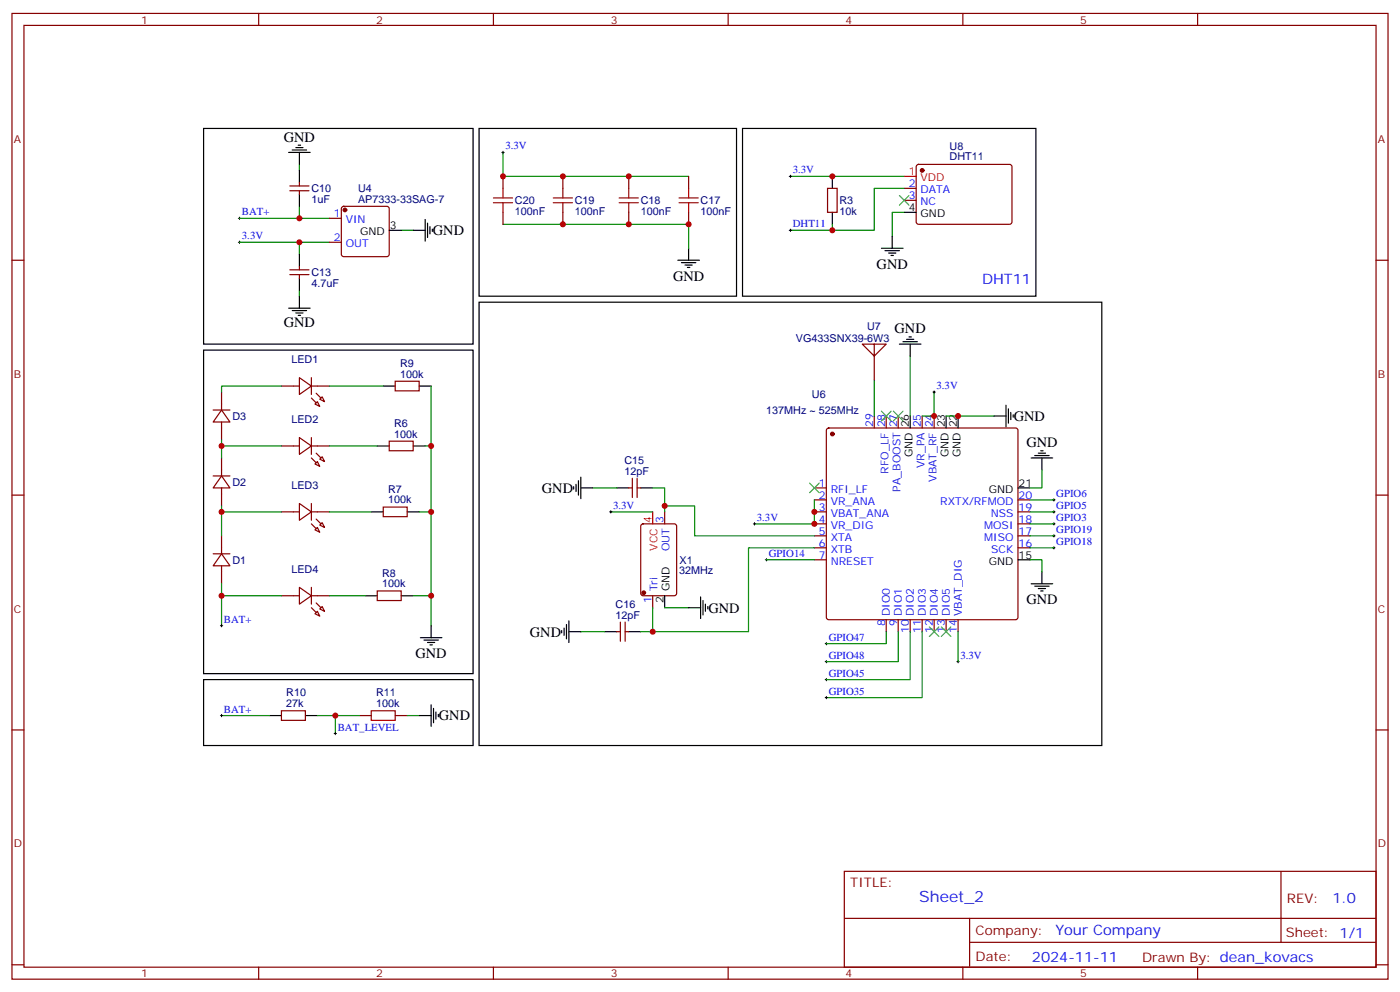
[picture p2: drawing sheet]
<svg xmlns="http://www.w3.org/2000/svg" width="412mm" height="292mm" viewBox="0 0 412 292" stroke-linecap="round" stroke-linejoin="round" font-family="sans-serif">
<g fill="none" stroke="#870000" stroke-width=".35">
<path d="M3.5 4h405.4v284.3h-405.4zM7.1 7.5h398.2v277.3h-398.2zM76.2 4v3.5M145.3 4v3.5M214.5 4v3.5M283.6 4v3.5M352.8 4v3.5M85.4 56.2h5.6M85.4 54.8h5.6M88.2 53.7v1.1M88.2 56.2v1M148.2 51.9v3.6"/>
<path d="M165.8 51.9v3.6M185.2 51.9v3.6M202.8 51.9v3.6M243.8 55.5h2.8v7h-2.8zM266.3 55.5h3.6M266.3 59h3.6M270.1 48.6l.5-.2 27.1 .1 .4 .6-.1 16.5-.6 .4h-27.1l-.4-.7v-16.2zM3.5 76.6h3.6M85.4 79.4h5.6M88.2 78.4v1M97 64.3h3.5M97 71.3h3.5"/>
<path d="M100.8 61l.4-.3h12.7l.5 .3 .3 .5v13.4l-.3 .5-.5 .2h-12.7l-.5-.3-.2-.4v-13.4zM148.2 62.5v3.5M165.8 62.5v3.5M185.2 62.5v3.5M202.8 62.5v3.5M405.3 76.6h3.6M85.4 80.9h5.6M88.2 80.9v1M65.3 115.4v5.3M82.9 113.7h5.3M88.2 111.2l3.5 2.5-3.5 2.4zM91.7 113.7h5.3"/>
<path d="M91.7 111.2v4.9M92.8 119l.7-.7 .7 1.4zM94.2 117.5l.7-.7 .7 1.5zM116.4 112.3h7.1v2.8h-7.1zM257.5 101.3v3.5l3.6-3.5h-7.1l3.5 3.5v7.1M62.8 120.7h4.9M65.3 120.7l2.4 3.5h-4.9zM65.3 124.2v5.3M65.3 134.8v5.3M82.9 131.3h5.3M88.2 128.8l3.5 2.5-3.5 2.5zM91.7 128.8v5"/>
<path d="M91.7 131.3h5.3M93.5 135.9l.7 1.4-1.4-.7zM94.2 135.2l.7-.7 .7 1.4zM114.7 129.9h7v2.8h-7zM243.7 126.2l.4-.2h55.1l.5 .2 .2 .5v55.1l-.3 .5-.4 .2h-55.1l-.5-.3-.2-.4v-55.1zM257.5 122.5v3.5M261.1 122.5v3.5M264.6 122.5v3.5M271.6 122.5v3.5M275.2 122.5v3.5M3.5 145.8h3.6M62.8 140.1h4.9"/>
<path d="M65.3 140.1l2.4 3.6h-4.9zM65.3 143.7v5.2M65.3 157.8v5.3M82.9 150.7h5.3M88.2 148.2l3.5 2.5-3.5 2.5zM91.7 148.2v5M91.7 150.7h5.3M92.8 156l.7-.7 .7 1.4zM94.2 154.6l.7-.7 .7 1.4zM112.9 149.3h7v2.8h-7zM185.2 143.7h1.1M186.3 140.8v5.7"/>
<path d="M187.7 143.7h1M187.7 140.8v5.7M189 154.4l.4-.2h9.2l.7 .5v20l-.4 .6-9.5 .1-.6-.5-.1-20zM195.8 150.7v3.5M239.9 150.7h3.5M239.9 143.7h3.5M239.9 147.2h3.5M239.9 154.2h3.5M239.9 157.8h3.5M299.9 150.7h3.5M299.9 147.2h3.5M299.9 154.2h3.5"/>
<path d="M299.9 157.8h3.5M405.3 145.8h3.6M62.8 163.1h4.9M65.3 163.1l2.4 3.5h-4.9zM65.3 166.6v5.3M82.9 175.4h5.3M88.2 172.9l3.5 2.5-3.5 2.5zM91.7 172.9v5M91.7 175.4h5.3M93.5 180l.7 1.4-1.4-.7zM94.2 179.3l.7-.7 .7 1.4zM111.1 174h7.1v2.8h-7.1z"/>
<path d="M192.3 175.4v3.5M239.9 161.3h3.5M239.9 164.8h3.5M299.9 161.3h3.5M181.7 186h1M182.7 183.2v5.6M184.1 183.2v5.6M184.1 186h1.1M261.1 182.5v3.5M264.6 182.5v3.5M268.1 182.5v3.5M271.6 182.5v3.5"/>
<path d="M275.2 182.5v3.5M278.7 182.5v3.5M282.2 182.5v3.5M3.5 214.9h3.6M82.9 209.3h7.1v2.8h-7.1zM105.8 210.7h3.6M116.4 210.7h3.5M405.3 214.9h3.6M248.7 256.5h156.6v28.3h-156.6zM377.3 256.6v20.8M248.7 270.4h156.5M285.6 277.4h119.6"/>
<path d="M285.6 270.4v14.1M3.5 284.1h3.6M76.2 284.8v3.5M145.3 284.8v3.5M214.5 284.8v3.5M283.6 284.8v3.5M352.8 284.8v3.5M405.3 284.1h3.6"/>
</g>
<g fill="none" stroke="#000" stroke-width=".35">
<path d="M60 37.8h79.3v63.5h-79.3zM141.1 37.8h75.9v49.4h-75.9zM218.7 37.8h86.5v49.4h-86.5zM85 44.9h6.4M86.1 44.2h4.2M87.1 43.5h2.2M87.8 42.8h.7M88.2 44.9v3.5M88.2 50.2v3.5M88.2 57.2v3.5M245.2 51.9v3.6M88.2 74.9v3.5"/>
<path d="M114.7 67.8h3.5M121.7 67.8h3.5M125.2 64.6v6.4M125.9 65.7v4.2M126.6 66.7v2.2M127.4 67.5v.7M199.7 76.6h6.3M200.7 77.3h4.3M201.8 78h2.1M202.5 78.7h.7M202.8 73.1v3.5M245.2 62.5v3.5"/>
<path d="M259.6 73.1h6.4M260.7 73.8h4.2M261.8 74.5h2.1M262.5 75.2h.7M262.8 69.6v3.5M266.3 62.5h3.6M85 90.7h6.4M86.1 91.4h4.2M87.1 92.1h2.2M87.8 92.9h.7M88.2 81.9v3.5M88.2 87.2v3.5"/>
<path d="M141.1 89h183.5v130.5h-183.5zM267.1 99.9h2.1M267.8 99.2h.7M60 103.1h79.3v95.2h-79.3zM112.9 113.7h3.5M123.5 113.7h3.5M264.9 101.3h6.4M266 100.6h4.2M268.1 101.3v3.5M296.3 119.3v6.4M111.1 131.3h3.6M121.7 131.3h3.5"/>
<path d="M268.1 122.5v3.5M278.7 122.5v3.5M282.2 122.5v3.5M292.8 122.5h3.5M297 120.4v4.2M297.7 121.4v2.1M298.4 122.1v.7M303.7 134.8h6.4M304.8 134.1h4.2M305.9 133.4h2.1M306.6 132.7h.7M306.9 134.8v3.6"/>
<path d="M109.4 150.7h3.5M119.9 150.7h3.6M169 143.3v.7M169.7 142.6v2.1M170.4 141.5v4.3M171.1 143.7h3.5M171.1 140.5v6.3M181.7 143.7h3.5M188.7 143.7h3.6M299.9 143.7h3.5M107.6 175.4h3.5M118.2 175.4h3.5"/>
<path d="M195.8 175.4v3.5M202.8 178.9h3.6M206.4 175.8v6.3M207.1 176.8v4.2M207.8 177.9v2.1M208.5 178.6v.7M299.9 164.8h3.5M303.7 171.9h6.4M304.8 172.6h4.2M305.9 173.3h2.1M306.6 174h.7M306.9 168.3v3.6"/>
<path d="M123.8 187.7h6.4M124.9 188.5h4.2M125.9 189.2h2.2M126.6 189.9h.8M127 184.2v3.5M165.5 185.6v.7M166.2 184.9v2.1M166.9 183.9v4.2M167.6 186h3.5M167.6 182.8v6.4M178.2 186h3.5M185.2 186h3.5"/>
<path d="M79.4 210.7h3.5M90 210.7h3.5M123.5 210.7h3.5M127 207.5v6.4M127.7 208.6v4.2M128.4 209.6v2.1M129.1 210.3v.7"/>
</g>
<g fill="none" stroke="#008700" stroke-width=".35">
<path d="M88.2 48.4v1.8M148.2 44.9v7h54.6M232.8 51.9h33.5M266.3 55.5h-8.8v12.3h-24.7M70.6 71.3h17.6M70.6 64.3h17.6M88.2 60.7v3.6h8.8M97 71.3h-8.8v3.6M118.2 67.8h3.5M148.2 66h54.6v7.1M245.2 66v1.8M266.3 62.5h-3.5v7.1"/>
<path d="M88.2 85.4v1.8M82.9 113.7h-17.6v1.7M97 113.7h15.9M127 113.7v70.5M257.5 111.9v10.6M268.1 104.8v17.7M275.2 115.4v7.1h-3.6M65.3 129.5v1.8M82.9 131.3h-17.6v3.5M97 131.3h14.1M125.2 131.3h1.8M278.7 122.5h14.1"/>
<path d="M306.9 138.4v5.3h-3.5M65.3 148.9v1.8h17.6M65.3 150.7v7.1M97 150.7h12.4M123.5 150.7h3.5M174.6 143.7h7.1M179.9 150.7h12.4M192.3 143.7h3.5v5.2M195.8 150.7v-1.8h8.8v8.9h35.3M239.9 147.2v7h-17.7M303.4 150.7h7M303.4 157.8h7"/>
<path d="M303.4 154.2h7M303.4 147.2h7M65.3 171.9v3.5h17.6M65.3 175.4v8.8M97 175.4h10.6M121.7 175.4h5.3M195.8 178.9h7M225.8 164.8h14.1M239.9 161.3h-19.4v24.7h-28.2v-7.1M303.4 164.8h3.5v3.5M303.4 161.3h7M171.1 186h7.1"/>
<path d="M188.7 186h3.6M261.1 186v3.5h-17.7M264.6 186v8.8h-21.2M268.1 186v14.1h-24.7M271.6 186v19.4h-28.2M282.2 186v8.8M65.3 210.7h14.1M93.5 210.7h12.3M98.8 210.7v5.3M119.9 210.7h3.6"/>
</g>
<g fill="none" stroke="#000" stroke-width=".29">
<path d="M147.8 44.9h.7M148.2 44.5v.7M232.5 51.9h.7M232.8 51.6v.7M70.2 71.3h.7M70.2 64.3h.7M70.6 63.9v.7M70.6 71v.7M232.5 67.8h.7M232.8 67.5v.7M274.8 115.4h.7M275.2 115.1v.7"/>
<path d="M179.6 150.7h.7M179.9 150.4v.7M221.9 154.2h.7M222.2 153.9v.7M310.1 154.2h.7M310.1 150.7h.7M310.1 157.8h.7M310.1 147.2h.7M310.4 146.8v.7M310.4 150.4v.7M310.4 153.9v.7M310.4 157.4v.7"/>
<path d="M225.4 164.8h.7M225.8 164.5v.7M310.1 161.3h.7M310.4 160.9v.7M64.9 184.2h.7M65.3 183.9v.7M243.1 194.8h.7M243.1 189.5h.7M243.4 189.2v.7M243.4 194.5v.7M243.4 199.7v.7M281.9 194.8h.7"/>
<path d="M282.2 194.5v.7M64.9 210.7h.7M65.3 210.3v.7M98.4 216h.7M98.8 215.6v.7M243.1 200.1h.7M243.1 205.4h.7M243.4 205v.7"/>
</g>
<g fill="#870000" stroke="#870000" stroke-width=".35">
<path d="M93.1 115.8l1.4 1.4z"/>
<path d="M91.7 117.2l1.4 1.4z"/>
<path d="M93.1 133.4l1.4 1.4z"/>
<path d="M91.7 134.8l1.4 1.4z"/>
<path d="M93.1 152.8l1.4 1.4z"/>
<path d="M91.7 154.2l1.4 1.4z"/>
<path d="M93.1 177.5l1.4 1.4z"/>
<path d="M91.7 178.9l1.4 1.4z"/>
<circle cx="101.6" cy="61.8" r=".53"/>
<circle cx="245.2" cy="127.8" r=".53"/>
<circle cx="189.6" cy="174.5" r=".53"/>
<circle cx="271.6" cy="50.2" r=".53"/>
</g>
<path d="M266.3 51.9h3.6M192.3 150.7v3.5" fill="none" stroke="#f00" stroke-width=".35"/>
<path d="M264.9 57.6l2.9 2.8M267.8 57.6l-2.9 2.8M259.6 121.1l2.9 2.8M262.5 121.1l-2.9 2.8M263.2 121.1l2.8 2.8M266 121.1l-2.8 2.8M238.5 142.2l2.8 2.9M241.3 142.2l-2.8 2.9M273.8 184.6l2.8 2.8M276.6 184.6l-2.8 2.8M277.3 184.6l2.8 2.8M280.1 184.6l-2.8 2.8" fill="none" stroke="#3c3" stroke-width=".35"/>
<g fill="none" stroke="#a10000" stroke-width=".35">
<path d="M145.3 59.7h5.7M145.3 58.3h5.7M148.2 55.5v2.8M148.2 59.7v2.8M163 59.7h5.6M163 58.3h5.6M165.8 55.5v2.8M165.8 59.7v2.8M182.4 59.7h5.6M182.4 58.3h5.6M185.2 55.5v2.8M185.2 59.7v2.8"/>
<path d="M200 59.7h5.7M200 58.3h5.7M202.8 55.5v2.8M202.8 59.7v2.8M109.4 209.3h7v2.8h-7z"/>
</g>
<g fill="#c00">
<circle cx="88.2" cy="71.3" r=".88"/>
<circle cx="88.2" cy="64.3" r=".88"/>
<circle cx="65.3" cy="131.3" r=".88"/>
<circle cx="65.3" cy="150.7" r=".88"/>
<circle cx="127" cy="175.4" r=".88"/>
<circle cx="127" cy="150.7" r=".88"/>
<circle cx="127" cy="131.3" r=".88"/>
<circle cx="65.3" cy="175.4" r=".88"/>
<circle cx="239.9" cy="150.7" r=".88"/>
<circle cx="239.9" cy="154.2" r=".88"/>
<circle cx="195.8" cy="148.9" r=".88"/>
<circle cx="192.3" cy="186" r=".88"/>
<circle cx="282.2" cy="122.5" r=".88"/>
<circle cx="275.2" cy="122.5" r=".88"/>
<circle cx="202.8" cy="66" r=".88"/>
<circle cx="185.2" cy="66" r=".88"/>
<circle cx="165.8" cy="66" r=".88"/>
<circle cx="185.2" cy="51.9" r=".88"/>
<circle cx="165.8" cy="51.9" r=".88"/>
<circle cx="148.2" cy="51.9" r=".88"/>
<circle cx="245.2" cy="51.9" r=".88"/>
<circle cx="245.2" cy="67.8" r=".88"/>
<circle cx="98.8" cy="210.7" r=".88"/>
</g>
<path d="M60 200.1h79.3v19.4h-79.3z" fill="none" stroke="#000" stroke-width=".35"/>
<text font-size="4.6" fill="#00f" x="270.8" y="265.6">Sheet_2</text>
<g font-size="4.2">
<text x="83.6" y="41.7">GND</text>
<text x="127.5" y="69.2">GND</text>
<text x="198.3" y="82.7">GND</text>
<text x="258.2" y="79.2">GND</text>
<text x="83.6" y="96.4">GND</text>
<text x="263.5" y="98.1">GND</text>
<text x="298.6" y="123.9">GND</text>
<text x="302.3" y="131.6">GND</text>
<text x="159.6" y="145.1">GND</text>
<text x="302.3" y="178">GND</text>
<text x="208.7" y="180.4">GND</text>
<text x="156.1" y="187.4">GND</text>
<text x="122.4" y="193.8">GND</text>
<text x="129.3" y="212.1">GND</text>
</g>
<g font-size="4.2" fill="#00f">
<text x="289.3" y="83.7">DHT11</text>
<text x="392.5" y="265.8">1.0</text>
<text x="310.9" y="275.4">Your Company</text>
<text x="304" y="283.2">2024-11-11</text>
</g>
<g font-size="3.9" fill="#800">
<text x="250.5" y="261.1">TITLE:</text>
<text x="379.1" y="265.8">REV:</text>
<text x="287.4" y="275.3">Company:</text>
<text x="378.7" y="275.9">Sheet: 1/1</text>
<text x="287.4" y="283">Date:</text>
<text x="336.4" y="283.1">Drawn By: dean_kovacs</text>
</g>
<g font-size="3.2" fill="#800">
<text x="41.6" y="6.9">1</text>
<text x="110.8" y="6.9">2</text>
<text x="179.9" y="6.9">3</text>
<text x="249.1" y="6.9">4</text>
<text x="318.2" y="6.9">5</text>
<text x="4.1" y="42.1">A</text>
<text x="405.9" y="42.1">A</text>
<text x="4.1" y="111.2">B</text>
<text x="405.9" y="111.2">B</text>
<text x="4.1" y="180.3">C</text>
<text x="405.9" y="180.3">C</text>
<text x="4.1" y="249.5">D</text>
<text x="405.9" y="249.5">D</text>
<text x="41.6" y="287.8">1</text>
<text x="110.8" y="287.8">2</text>
<text x="179.9" y="287.8">3</text>
<text x="249.1" y="287.8">4</text>
<text x="318.2" y="287.8">5</text>
</g>
<g font-size="3.2" fill="#00f">
<text x="148.9" y="44">3.3V</text>
<text x="233.5" y="51">3.3V</text>
<text x="267.7" y="55.1">2</text>
<text x="267.7" y="58.6">3</text>
<text x="271.2" y="56.9">DATA</text>
<text x="71.3" y="63.4">BAT+</text>
<text x="98.4" y="63.9">1</text>
<text x="101.8" y="65.7">VIN</text>
<text x="271.2" y="60.4">NC</text>
<text x="71.3" y="70.4">3.3V</text>
<text x="98.4" y="71">2</text>
<text x="233.5" y="66.9">DHT11</text>
<text x="101.8" y="72.7">OUT</text>
<text x="275.9" y="114.5">3.3V</text>
<text x="257.2" y="125.7" transform="rotate(-90 257.2 125.7)">29</text>
<text x="260.7" y="125.8" transform="rotate(-90 260.7 125.8)">28</text>
<text x="264.2" y="125.8" transform="rotate(-90 264.2 125.8)">27</text>
<text x="271.3" y="125.8" transform="rotate(-90 271.3 125.8)">25</text>
<text x="274.8" y="125.8" transform="rotate(-90 274.8 125.8)">24</text>
<text x="272.3" y="137.8" transform="rotate(-90 272.3 137.8)">VR_PA</text>
<text x="241.2" y="143.3">1</text>
<text x="261.8" y="139.4" transform="rotate(-90 261.8 139.4)">RFO_LF</text>
<text x="275.9" y="141.8" transform="rotate(-90 275.9 141.8)">VBAT_RF</text>
<text x="180.6" y="149.8">3.3V</text>
<text x="241.2" y="146.8">2</text>
<text x="244.7" y="145.1">RFI_LF</text>
<text x="244.7" y="148.6">VR_ANA</text>
<text x="265.3" y="144.7" transform="rotate(-90 265.3 144.7)">PA_BOOST</text>
<text x="277" y="148.6">RXTX/RFMOD</text>
<text x="300" y="146.8">20</text>
<text x="311.1" y="149.8">GPIO5</text>
<text x="311.1" y="146.3">GPIO6</text>
<text x="195.4" y="154.1" transform="rotate(-90 195.4 154.1)">3</text>
<text x="223" y="153.4">3.3V</text>
<text x="241.2" y="150.4">3</text>
<text x="241.2" y="153.9">4</text>
<text x="244.7" y="152.1">VBAT_ANA</text>
<text x="244.7" y="155.6">VR_DIG</text>
<text x="289.9" y="155.6">MOSI</text>
<text x="291.8" y="152.1">NSS</text>
<text x="300" y="153.9">18</text>
<text x="300" y="150.4">19</text>
<text x="311.1" y="153.4">GPIO3</text>
<text x="241.2" y="157.4">5</text>
<text x="241.2" y="160.9">6</text>
<text x="244.7" y="159.2">XTA</text>
<text x="289.9" y="159.2">MISO</text>
<text x="300" y="160.9">16</text>
<text x="300" y="157.4">17</text>
<text x="311.1" y="160.4">GPIO18</text>
<text x="311.1" y="156.9">GPIO19</text>
<text x="197.2" y="162.3" transform="rotate(-90 197.2 162.3)">OUT</text>
<text x="226.5" y="163.9">GPIO14</text>
<text x="241.2" y="164.5">7</text>
<text x="244.7" y="162.7">XTB</text>
<text x="244.7" y="166.2">NRESET</text>
<text x="292" y="162.7">SCK</text>
<text x="191.9" y="177.6" transform="rotate(-90 191.9 177.6)">1</text>
<text x="193.7" y="174.1" transform="rotate(-90 193.7 174.1)">Tri</text>
<text x="66" y="183.3">BAT+</text>
<text x="260.7" y="184.3" transform="rotate(-90 260.7 184.3)">8</text>
<text x="262.1" y="181.4" transform="rotate(-90 262.1 181.4)">DIO0</text>
<text x="264.2" y="184.3" transform="rotate(-90 264.2 184.3)">9</text>
<text x="265.6" y="181.4" transform="rotate(-90 265.6 181.4)">DIO1</text>
<text x="269.2" y="181.4" transform="rotate(-90 269.2 181.4)">DIO2</text>
<text x="272.7" y="181.4" transform="rotate(-90 272.7 181.4)">DIO3</text>
<text x="276.2" y="181.4" transform="rotate(-90 276.2 181.4)">DIO4</text>
<text x="279.8" y="181.4" transform="rotate(-90 279.8 181.4)">DIO5</text>
<text x="283.3" y="181.4" transform="rotate(-90 283.3 181.4)">VBAT_DIG</text>
<text x="244.1" y="188.6">GPIO47</text>
<text x="267.8" y="186.3" transform="rotate(-90 267.8 186.3)">10</text>
<text x="271.3" y="186.3" transform="rotate(-90 271.3 186.3)">11</text>
<text x="274.8" y="186.3" transform="rotate(-90 274.8 186.3)">12</text>
<text x="278.3" y="186.3" transform="rotate(-90 278.3 186.3)">13</text>
<text x="281.9" y="186.3" transform="rotate(-90 281.9 186.3)">14</text>
<text x="244.1" y="193.9">GPIO48</text>
<text x="282.9" y="193.9">3.3V</text>
<text x="244.1" y="199.2">GPIO45</text>
<text x="66" y="209.8">BAT+</text>
<text x="244.1" y="204.5">GPIO35</text>
<text x="99.5" y="215.1">BAT_LEVEL</text>
</g>
<g font-size="3.2" fill="#000080">
<text x="279.7" y="47.2">DHT11</text>
<text x="279.7" y="44.3">U8</text>
<text x="91.7" y="59.8">1uF</text>
<text x="91.7" y="56.6">C10</text>
<text x="105.5" y="59.7">AP7333-33SAG-7</text>
<text x="105.5" y="56.5">U4</text>
<text x="151.7" y="63.3">100nF</text>
<text x="151.7" y="60.2">C20</text>
<text x="169.3" y="63.3">100nF</text>
<text x="169.3" y="60.2">C19</text>
<text x="188.7" y="63.3">100nF</text>
<text x="188.7" y="60.2">C18</text>
<text x="206.4" y="63.3">100nF</text>
<text x="206.4" y="60.2">C17</text>
<text x="247.3" y="63.3">10k</text>
<text x="247.3" y="60.1">R3</text>
<text x="91.7" y="81.3">C13</text>
<text x="91.7" y="84.5">4.7uF</text>
<text x="234.5" y="100.7">VG433SNX39-6W3</text>
<text x="255.4" y="97.1">U7</text>
<text x="85.8" y="106.9">LED1</text>
<text x="117.8" y="111.2">100k</text>
<text x="117.8" y="108">R9</text>
<text x="239.2" y="117.2">U6</text>
<text x="68.4" y="123.6">D3</text>
<text x="85.8" y="124.6">LED2</text>
<text x="116.1" y="125.7">R6</text>
<text x="225.7" y="121.9">137MHz ~ 525MHz</text>
<text x="116.1" y="128.8">100k</text>
<text x="184" y="136.6">C15</text>
<text x="68.4" y="143">D2</text>
<text x="85.8" y="144">LED3</text>
<text x="184" y="139.8">12pF</text>
<text x="114.3" y="148.2">100k</text>
<text x="114.3" y="145.1">R7</text>
<text x="68.4" y="166">D1</text>
<text x="200.2" y="166">X1</text>
<text x="85.8" y="168.7">LED4</text>
<text x="112.6" y="172.9">100k</text>
<text x="112.6" y="169.8">R8</text>
<text x="200" y="169.1">32MHz</text>
<text x="181.3" y="179">C16</text>
<text x="181.3" y="182.1">12pF</text>
<text x="84.3" y="208.2">27k</text>
<text x="84.3" y="205">R10</text>
<text x="110.8" y="208.2">100k</text>
<text x="110.8" y="205">R11</text>
</g>
<g font-size="3.2" fill="#f00">
<text x="267.7" y="51.6">1</text>
<text x="271.2" y="53.3">VDD</text>
<text x="191.9" y="154.1" transform="rotate(-90 191.9 154.1)">4</text>
<text x="193.7" y="162.1" transform="rotate(-90 193.7 162.1)">VCC</text>
</g>
<g font-size="3.2">
<text x="267.7" y="62.2">4</text>
<text x="271.2" y="63.9">GND</text>
<text x="106.1" y="69.2">GND</text>
<text x="114.8" y="67.5">3</text>
<text x="267.8" y="125.8" transform="rotate(-90 267.8 125.8)">26</text>
<text x="278.3" y="125.8" transform="rotate(-90 278.3 125.8)">23</text>
<text x="281.9" y="125.8" transform="rotate(-90 281.9 125.8)">22</text>
<text x="268.8" y="134.6" transform="rotate(-90 268.8 134.6)">GND</text>
<text x="279.4" y="134.6" transform="rotate(-90 279.4 134.6)">GND</text>
<text x="282.9" y="134.6" transform="rotate(-90 282.9 134.6)">GND</text>
<text x="300" y="143.3">21</text>
<text x="291.3" y="145.1">GND</text>
<text x="291.3" y="166.2">GND</text>
<text x="300" y="164.5">15</text>
<text x="195.4" y="177.6" transform="rotate(-90 195.4 177.6)">2</text>
<text x="197.2" y="174.1" transform="rotate(-90 197.2 174.1)">GND</text>
</g>
</svg>
